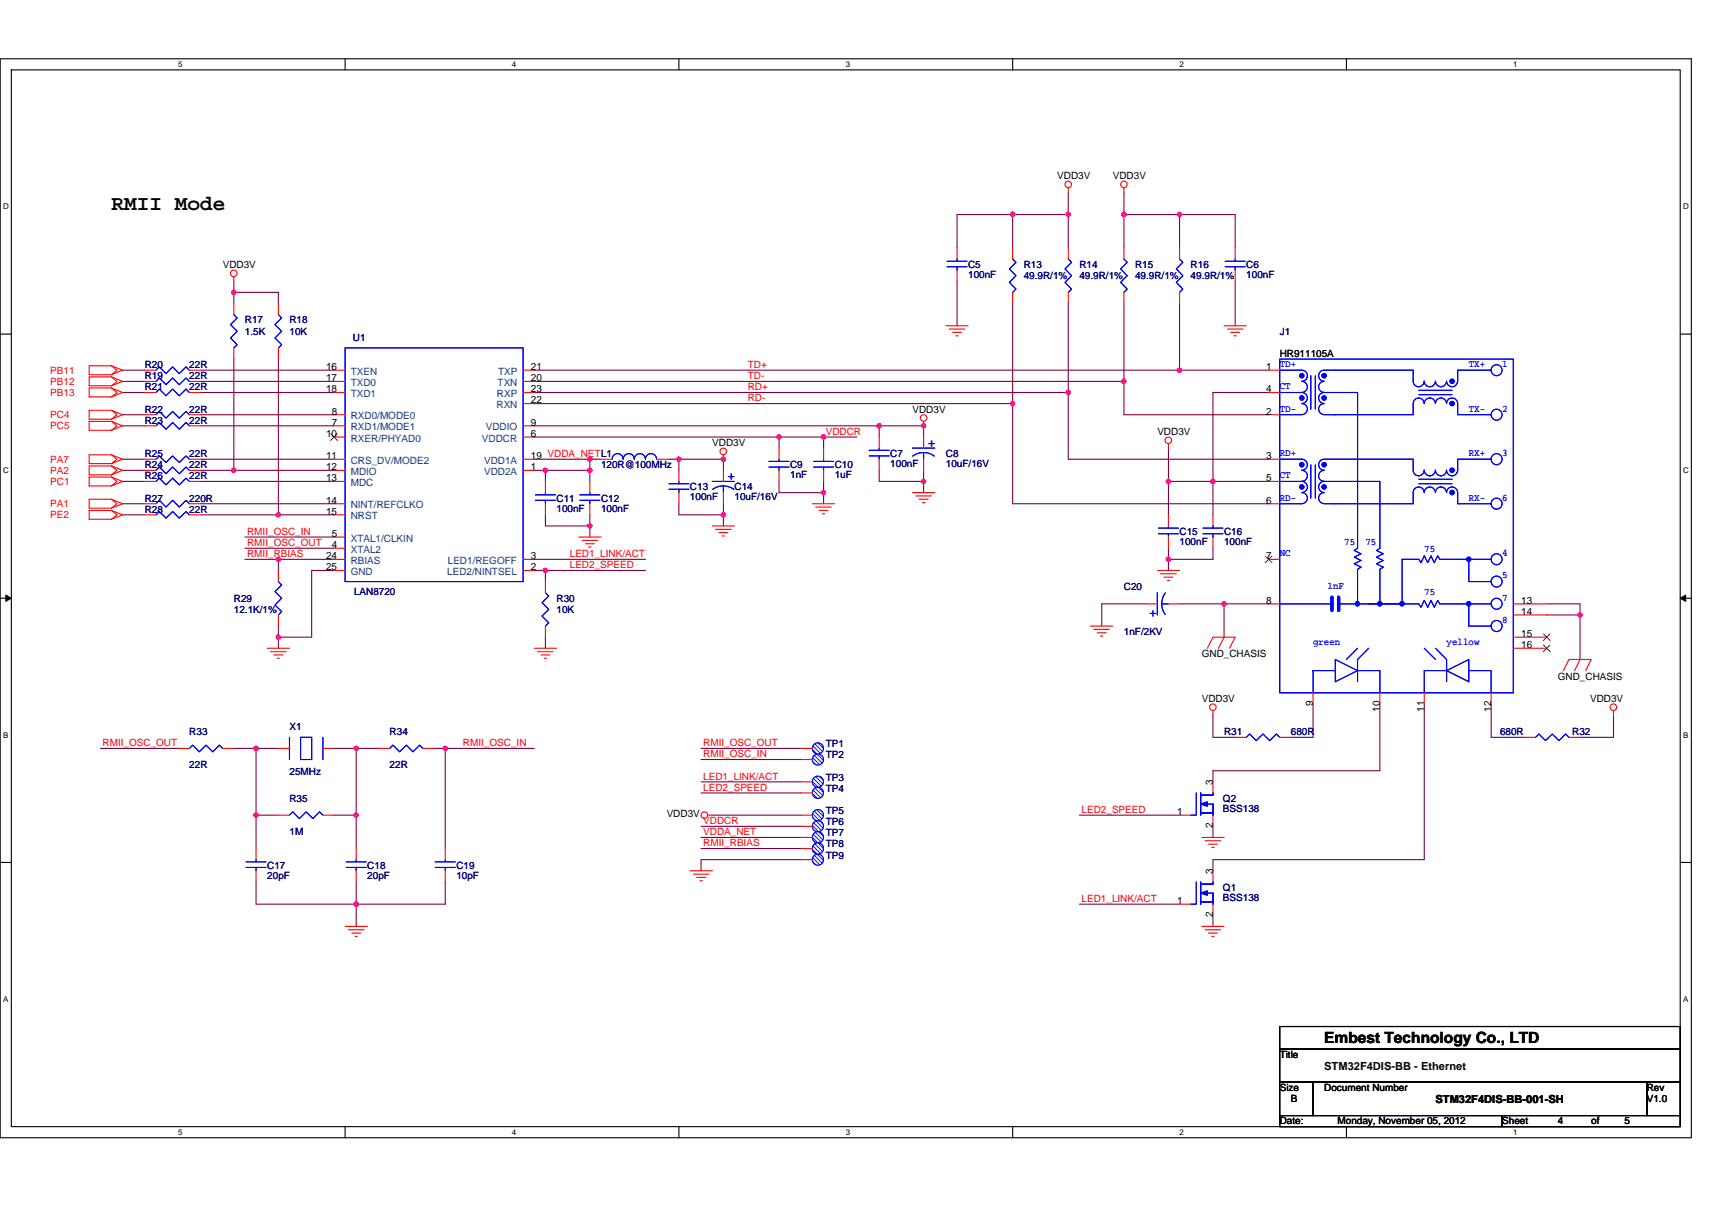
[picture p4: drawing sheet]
<svg xmlns="http://www.w3.org/2000/svg" width="297mm" height="210mm" viewBox="0 0 297 210" stroke-linecap="round" stroke-linejoin="round" font-family="sans-serif">
<path d="M0 10.2h293.5v187.2h-293.5zM2 12.1h289.5v183.4h-289.5z" fill="none" stroke="#000" stroke-width=".19"/>
<g fill="#fff">
<path d="M30.9 10.4h.8v1.6h-.8z"/>
<path d="M30.9 195.7h.8v1.6h-.8z"/>
</g>
<path d="M59.9 10.2v1.9M59.9 195.5v1.9" fill="none" stroke="#000" stroke-width=".19"/>
<g fill="#fff">
<path d="M88.8 10.4h.8v1.6h-.8z"/>
<path d="M88.8 195.7h.8v1.6h-.8z"/>
</g>
<path d="M117.8 10.2v1.9M117.8 195.5v1.9" fill="none" stroke="#000" stroke-width=".19"/>
<g fill="#fff">
<path d="M146.7 10.4h.8v1.6h-.8z"/>
<path d="M146.7 195.7h.8v1.6h-.8z"/>
</g>
<path d="M175.7 10.2v1.9M175.7 195.5v1.9" fill="none" stroke="#000" stroke-width=".19"/>
<g fill="#fff">
<path d="M204.7 10.4h.7v1.6h-.7z"/>
<path d="M204.7 195.7h.7v1.6h-.7z"/>
</g>
<path d="M233.6 10.2v1.9M233.6 195.5v1.9" fill="none" stroke="#000" stroke-width=".19"/>
<g fill="#fff">
<path d="M262.6 10.4h.7v1.6h-.7z"/>
<path d="M262.6 195.7h.7v1.6h-.7z"/>
<path d="M.5 35.1h1v1.5h-1z"/>
<path d="M292 35.1h1v1.5h-1z"/>
<path d="M.5 80.9h1v1.5h-1z"/>
<path d="M292 80.9h1v1.5h-1z"/>
</g>
<path d="M0 58h2M291.5 58h2" fill="none" stroke="#000" stroke-width=".19"/>
<g fill="#fff">
<path d="M.5 126.7h.9v1.6h-.9z"/>
<path d="M292 126.7h.9v1.6h-.9z"/>
</g>
<path d="M0 103.8h2M291.5 103.8h2" fill="none" stroke="#000" stroke-width=".19"/>
<path d="M1 103.3l1 .5-1 .6zM291.5 103.8l1-.5v1.1z" fill="#000" stroke="#000" stroke-width=".17"/>
<g fill="#fff">
<path d="M.5 172.6h.9v1.5h-.9z"/>
<path d="M292 172.6h.9v1.5h-.9z"/>
</g>
<path d="M0 149.7h2M291.5 149.7h2M222 178.1h69.5v3.9h-69.5zM222 182h69.5v5.8h-69.5zM222 187.8h5.8v5.8h-5.8zM222 193.6h38.6v1.9h-38.6zM227.8 187.8h57.9v5.8h-57.9zM260.6 193.6h30.9v1.9h-30.9zM285.7 187.8h5.8v5.8h-5.8z" fill="none" stroke="#000" stroke-width=".19"/>
<g fill="none" stroke="#800040" stroke-width=".19">
<path d="M175.7 37.2h-9.7v5.8M175.7 37.2h9.7M175.7 37.2v5.8M185.4 33.4v3.8M185.4 37.2v5.8M195 33.4v3.8M195 37.2h9.7M195 37.2v5.8M204.7 37.2h9.6v5.8M204.7 37.2v5.8M40.6 50.7h7.7v2M40.6 48.8v1.9"/>
<path d="M40.6 50.7v2M166 48.8v7.7M175.7 52.7v17.3M185.4 52.7v15.4M195 52.7v13.5M204.7 52.7v11.5M214.3 48.8v7.7M21.3 64.2h3.8M21.3 66.2h3.8M21.3 68.1h3.8M21.3 72h3.8M21.3 73.9h3.8"/>
<path d="M21.3 79.7h3.8M34.8 79.7h23.2M34.8 73.9h23.2M34.8 72h23.2M34.8 64.2h23.2M34.8 68.1h23.2M34.8 66.2h23.2M40.6 62.3v19.3M48.3 62.3v27M92.7 66.2h102.3M92.7 64.2h112M92.7 79.7h9.6"/>
<path d="M92.7 75.8h42.5M92.7 70h83M92.7 68.1h92.7M92.7 73.9h59.8M102.3 79.7h2M102.3 79.7v1.9M115.9 79.7h1.9M117.8 79.7h7.7v1.9M117.8 79.7v1.9M135.2 75.8v2M135.2 75.8h7.7M142.9 75.8v2"/>
<path d="M142.9 75.8h5.8M152.5 73.9h7.7v1.9M152.5 73.9v1.9M175.7 70v17.4h44.4M185.4 68.1v11.6h34.7M195 66.2v5.8h25.1M202.7 77.8v5.7M204.7 64.2h15.4M220.1 68.1h-9.6v15.4M21.3 87.4h3.8M21.3 83.5h3.8M21.3 81.6h3.8"/>
<path d="M21.3 89.3h3.8M34.8 89.3h13.5M34.8 83.5h23.2M34.8 87.4h23.2M34.8 81.6h5.8M40.6 81.6h17.4M42.5 97.1h5.8M42.5 95.1h15.5M42.5 93.2h15.5M48.3 97.1v1.9M48.3 97.1h9.7M48.3 89.3h9.7"/>
<path d="M58 99h-3.9v11.6h-5.8M92.7 99h1.9M92.7 81.6h1.9M92.7 97.1h19.3M94.6 81.6h7.7M94.6 99v1.9M94.6 99h17.4M94.6 89.3v2h7.7M94.6 81.6v1.9M102.3 91.3v1.9M102.3 81.6v1.9M102.3 89.3v2"/>
<path d="M117.8 87.4v1.9h7.7M125.5 87.4v1.9M125.5 89.3v2M135.2 83.5v2h7.7M142.9 85.5v1.9M142.9 83.5v2M152.5 81.6v1.9h7.7M160.2 81.6v1.9M160.2 83.5v2M202.7 83.5h7.8M202.7 95.1v2M202.7 83.5v5.8"/>
<path d="M202.7 97.1v1.9M210.5 83.5v5.8M210.5 95.1v2h-7.8M210.5 83.5h9.6M48.3 108.6v2M48.3 110.6v1.9M94.6 110.6v1.9M198.9 104.8h-7.7v3.8M204.7 104.8h7.7M212.4 104.8v5.8M212.4 104.8h7.7M268.4 104.8h5.7v1.9"/>
<path d="M268.4 106.7h5.7v7.7M17.4 129.9h13.5M40.6 129.9h3.8M44.4 129.9h3.9M44.4 129.9v11.6h3.9M58 129.9h3.8M61.8 129.9h3.9M61.8 129.9v11.6M75.3 129.9h2M77.3 129.9h15.4M77.3 129.9v17.4M121.6 129.9h17.4"/>
<path d="M121.6 131.8h17.4M121.6 137.6h17.4M121.6 135.7h17.4M210.5 124.1v3.9h3.8M227.8 122.2v5.8h-3.8M239.4 122.2v11.6h-28.9v1.9M247.1 122.2v27h-36.6v1.9M258.7 122.2v5.8h5.8M279.9 124.1v3.9h-5.8M44.4 141.5v5.8M44.4 153.1v3.8h17.4M58 141.5h3.8"/>
<path d="M61.8 141.5v5.8M61.8 153.1v3.8M61.8 156.9v3.9M77.3 153.1v3.8h-15.5M121.6 143.4h17.4M121.6 145.3h17.4M121.6 147.3h17.4M123.6 141.5h15.4M139 149.2h-17.4v1.9M187.3 141.5h17.4M187.3 156.9h17.4M210.5 143.4v1.9"/>
<path d="M210.5 158.8v2"/>
</g>
<g fill="#f0f" stroke="#f0f" stroke-width=".19">
<circle cx="195" cy="37.2" r=".38"/>
<circle cx="40.6" cy="81.6" r=".38"/>
<circle cx="175.7" cy="37.2" r=".38"/>
<circle cx="185.3" cy="37.2" r=".38"/>
<circle cx="204.6" cy="37.2" r=".38"/>
<circle cx="40.6" cy="50.7" r=".38"/>
<circle cx="210.4" cy="83.5" r=".38"/>
<circle cx="202.7" cy="83.5" r=".38"/>
<circle cx="202.7" cy="97.1" r=".38"/>
<circle cx="212.4" cy="104.8" r=".38"/>
<circle cx="274.1" cy="106.7" r=".38"/>
<circle cx="204.6" cy="64.2" r=".38"/>
<circle cx="195" cy="66.2" r=".38"/>
<circle cx="185.3" cy="68.1" r=".38"/>
<circle cx="175.7" cy="70" r=".38"/>
<circle cx="44.4" cy="141.5" r=".38"/>
<circle cx="44.4" cy="129.9" r=".38"/>
<circle cx="61.8" cy="141.5" r=".38"/>
<circle cx="61.8" cy="129.9" r=".38"/>
<circle cx="61.8" cy="156.9" r=".38"/>
<circle cx="77.2" cy="129.9" r=".38"/>
<circle cx="48.3" cy="89.3" r=".38"/>
<circle cx="102.3" cy="91.3" r=".38"/>
<circle cx="125.5" cy="89.3" r=".38"/>
<circle cx="160.3" cy="83.5" r=".38"/>
<circle cx="94.6" cy="99" r=".38"/>
<circle cx="48.3" cy="110.6" r=".38"/>
<circle cx="102.3" cy="81.6" r=".38"/>
<circle cx="94.6" cy="81.6" r=".38"/>
<circle cx="102.3" cy="79.7" r=".38"/>
<circle cx="125.5" cy="79.7" r=".38"/>
<circle cx="117.8" cy="79.7" r=".38"/>
<circle cx="142.9" cy="85.5" r=".38"/>
<circle cx="48.3" cy="97.1" r=".38"/>
<circle cx="160.3" cy="73.9" r=".38"/>
<circle cx="152.5" cy="73.9" r=".38"/>
<circle cx="142.9" cy="75.8" r=".38"/>
<circle cx="135.1" cy="75.8" r=".38"/>
</g>
<g fill="none" stroke="#f00" stroke-width=".19">
<path d="M185.4 32.6v.8M195 32.6v.8M40.6 48v.8M164.1 56.5h3.9M164.7 57.1h2.7M165.3 57.7h1.5M165.9 58.3h.3M212.4 56.5h3.8M213 57.1h2.7M213.5 57.7h1.6M214.1 58.3h.4M19.3 63.5h-3.8v1.5h3.8"/>
<path d="M19.3 65.4h-3.8v1.6h3.8M19.3 67.3h-3.8v1.6h3.8M19.3 71.2h-3.8v1.5h3.8M19.3 73.1h-3.8v1.6h3.8M19.3 78.9h-3.8v1.6h3.8M19.3 63.5l2 .7-2 .8M19.3 63.5l1 .7-1 .8M19.3 65.4l2 .8-2 .8M19.3 65.4l1 .8-1 .8M19.3 67.3l2 .8-2 .8M19.3 67.3l1 .8-1 .8M19.3 71.2l2 .8-2 .7"/>
<path d="M19.3 71.2l1 .8-1 .7M19.3 73.1l2 .8-2 .8M19.3 73.1l1 .8-1 .8M19.3 78.9l2 .8-2 .8M19.3 78.9l1 .8-1 .8M25.1 79.7h2M32.8 79.7h2M104.3 79.7h1.9M113.9 79.7h2M125.5 78.9v.8M152.5 75.8v2M152.5 79.7v1.9"/>
<path d="M160.2 73.1v.8M202.7 77v.8M19.3 82.8h-3.8v1.5h3.8M19.3 80.9h-3.8v1.5h3.8M19.3 88.6h-3.8v1.5h3.8M19.3 82.8l2 .7-2 .8M19.3 82.8l1 .7-1 .8M19.3 80.9l2 .7-2 .8M19.3 80.9l1 .7-1 .8M19.3 88.6l2 .7-2 .8M19.3 88.6l1 .7-1 .8M19.3 86.6h-3.8v1.6h3.8"/>
<path d="M19.3 86.6l2 .8-2 .8M19.3 86.6l1 .8-1 .8M25.1 87.4h2M32.8 87.4h2M100.4 93.2h3.9M101 93.8h2.7M101.6 94.4h1.5M102.1 94.9h.4M123.6 91.3h3.8M124.2 91.9h2.7M124.7 92.4h1.6M125.3 93h.4"/>
<path d="M140.9 87.4h3.9M141.5 88h2.7M142.1 88.6h1.6M142.7 89.2h.4M158.3 85.5h3.9M158.9 86.1h2.7M159.5 86.6h1.5M160.1 87.2h.4M200.8 99h3.9M201.4 99.6h2.7M210.5 89.3v2M210.5 93.2v1.9"/>
<path d="M46.4 112.5h3.8M46.9 113.1h2.8M47.5 113.7h1.6M48.1 114.2h.4M92.7 112.5h3.9M93.3 113.1h2.7M93.8 113.7h1.6M94.4 114.2h.4M189.2 108.6h3.9M189.8 109.2h2.7M190.4 109.8h1.5M190.9 110.4h.4"/>
<path d="M201.9 100.2h1.6M202.5 100.7h.4M209.5 112.5l1-1.9h3.8l-1 1.9M212.4 110.6l-1 1.9M271.2 116.4l1-2h3.9l-1 2M274.1 114.4l-.9 2M65.7 129.9h1.9M73.4 129.9h1.9M210.5 123.3v.8M214.3 128h1.9M222 128h2M264.5 128h1.9"/>
<path d="M272.2 128h1.9M279.9 123.3v.8M119.7 151.1h3.9M120.3 151.7h2.7M120.9 152.3h1.5M121.5 152.8h.4M122.8 141.5h.8M208.5 145.3h3.9M209.1 145.9h2.7M209.7 146.5h1.5M210.2 147.1h.4M59.9 160.8h3.8"/>
<path d="M60.4 161.4h2.8M61 161.9h1.6M61.6 162.5h.4M208.5 160.8h3.9M209.1 161.4h2.7M209.7 161.9h1.5M210.2 162.5h.4"/>
<circle cx="185.3" cy="32" r=".57"/>
<circle cx="195" cy="32" r=".57"/>
<circle cx="40.6" cy="47.4" r=".57"/>
<circle cx="125.5" cy="78.3" r=".57"/>
<circle cx="160.3" cy="72.5" r=".57"/>
<circle cx="202.7" cy="76.4" r=".57"/>
<circle cx="210.4" cy="122.7" r=".57"/>
<circle cx="279.9" cy="122.7" r=".57"/>
<circle cx="122.2" cy="141.5" r=".57"/>
</g>
<g fill="none" stroke="#00f" stroke-width=".19">
<path d="M27.1 79.7l.5-.6 1.2 1.2 1.1-1.2 1.2 1.2 1.2-1.2 .5 .6M112 79.7a.96 .96 0 0 0-1-1 .96 .96 0 0 0-1 1 .96 .96 0 0 0-.9-1 .96 .96 0 0 0-1 1 .95 .95 0 0 0-.9-1 .95 .95 0 0 0-1 1M113.9 79.7a.96 .96 0 0 0-.9-1 .96 .96 0 0 0-1 1M150.8 79.1h3.5M150.8 78.1h3.5M152.5 77.8v.3M152.5 79.1v.6M27.1 87.4l.5-.6 1.2 1.2 1.1-1.2 1.2 1.2 1.2-1.2 .5 .6M208.7 92.6h3.5M208.7 91.7h3.5M210.5 91.3v.4M210.5 92.6v.6"/>
<path d="M67.6 129.9l.6-.6 1.1 1.2 1.2-1.2 1.1 1.2 1.2-1.2 .6 .6M216.2 128l.6-.6 1.2 1.1 1.1-1.1 1.2 1.1 1.1-1.1 .6 .6M266.4 128l.6-.6 1.2 1.1 1.1-1.1 1.2 1.1 1.1-1.1 .6 .6"/>
</g>
<circle cx="141.9" cy="131.8" r=".96" fill="#fff"/>
<circle cx="141.9" cy="131.8" r=".96" fill="#00f" stroke="#00f" stroke-width=".19"/>
<circle cx="141.9" cy="131.8" r=".96" fill="#fff"/>
<g fill="#00f" stroke="#00f" stroke-width=".19">
<path d="M208.3 139.5l1.2-.4v.8z" fill-rule="evenodd"/>
<path d="M208.3 139.5l1.2-.4v.8z" fill-rule="evenodd"/>
<circle cx="141.9" cy="131.8" r=".96"/>
<circle cx="254.8" cy="97.1" r=".38"/>
<circle cx="254.8" cy="104.8" r=".38"/>
<circle cx="229.7" cy="65.2" r=".38"/>
<circle cx="229.7" cy="69.1" r=".38"/>
<circle cx="225.9" cy="65.2" r=".38"/>
<circle cx="225.9" cy="69.1" r=".38"/>
<circle cx="229.7" cy="80.6" r=".38"/>
<circle cx="229.7" cy="84.5" r=".38"/>
<circle cx="225.9" cy="80.6" r=".38"/>
<circle cx="225.9" cy="84.5" r=".38"/>
<circle cx="251.9" cy="66.2" r=".38"/>
<circle cx="251.9" cy="70" r=".38"/>
<circle cx="251.9" cy="81.6" r=".38"/>
<circle cx="251.9" cy="85.5" r=".38"/>
<circle cx="235.5" cy="104.8" r=".38"/>
<circle cx="243.2" cy="104.8" r=".38"/>
<circle cx="239.4" cy="104.8" r=".38"/>
</g>
<g fill="none" stroke="#f00" stroke-width=".19">
<path d="M135.2 77.8v1.9M160.2 75.8v2M160.2 79.7v1.9M220.1 64.2h1.9M220.1 72h1.9M220.1 79.7h1.9M220.1 68.1h1.9M48.3 99v1.9M94.6 83.5v2M94.6 87.4v1.9M117.8 81.6v1.9M117.8 85.5v1.9"/>
<path d="M125.5 81.6v1.9M125.5 85.5v1.9M135.2 81.6v1.9M220.1 97.1h1.9M220.1 87.4h1.9M220.1 83.5h1.9M48.3 106.7v1.9M220.1 104.8h1.9M262.6 104.8h5.8M262.6 106.7h5.8M262.6 110.6h5.8M262.6 112.5h5.8"/>
<path d="M30.9 129.9h1.9M38.6 129.9h2M139 131.8h1.9M210.5 135.7v1.9M227.8 120.2v2M239.4 120.2v2M247.1 120.2v2M258.7 120.2v2M44.4 147.3v1.9M44.4 151.1v2M204.7 141.5h1.9M210.5 141.5v1.9"/>
</g>
<g fill="none" stroke="#00f" stroke-width=".19">
<path d="M135.2 79.7v.4M158.3 77.8h3.9M158.3 79.2a3.1 3.1 0 0 1 3.8 0M160.2 78.5v1.2M222 64.2h3.9M222 68.1h3.9M222 72h3.9M222 79.7h3.9M222 62.3h40.6v57.9h-40.6zM225.9 64.2a.96 .96 0 0 1 .9 1 .96 .96 0 0 1-.9 1M225.9 66.2a.95 .95 0 0 1 .9 .9 .95 .95 0 0 1-.9 1 .96 .96 0 0 1 .9 1 .96 .96 0 0 1-.9 .9M225.9 70a.95 .95 0 0 1 .9 1 .95 .95 0 0 1-.9 .9"/>
<path d="M225.9 79.7a.95 .95 0 0 1 .9 .9 .95 .95 0 0 1-.9 1M227.4 65.2v5.8M228.2 65.2v5.8M229.7 64.2a.96 .96 0 0 0-.9 1 .96 .96 0 0 0 .9 1M229.7 66.2a.95 .95 0 0 0-.9 .9 .95 .95 0 0 0 .9 1 .96 .96 0 0 0-.9 1 .96 .96 0 0 0 .9 .9M229.7 70a.95 .95 0 0 0-.9 1 .95 .95 0 0 0 .9 .9M229.7 79.7a.95 .95 0 0 0-.9 .9 .95 .95 0 0 0 .9 1M229.8 64.2h15.4v2M229.8 79.7h15.4v1.9M229.8 68.1h5.7v27l-.5 .4 1.1 .6-1.1 .6 1.1 .6-1.1 .5 1.1 .6-.6 .4v6M245.2 70v2h-15.4M245.2 66.2a.96 .96 0 0 0 1 .9 .96 .96 0 0 0 .9-.9 .97 .97 0 0 0 1 .9 .97 .97 0 0 0 1-.9 .95 .95 0 0 0 .9 .9 .95 .95 0 0 0 1-.9 .96 .96 0 0 0 .9 .9 .96 .96 0 0 0 1-.9"/>
<path d="M246.2 67.7h5.7M246.2 68.5h5.7M252.9 70a.96 .96 0 0 0-1-.9 .96 .96 0 0 0-.9 .9 .95 .95 0 0 0-1-.9 .95 .95 0 0 0-.9 .9 .97 .97 0 0 0-1-.9 .97 .97 0 0 0-1 .9 .96 .96 0 0 0-.9-.9 .96 .96 0 0 0-1 .9M252.9 70v2h5.8M258.7 64.2h-5.8v2M258.7 79.7h-5.8v1.9M92.9 86.8h3.5M92.9 85.9h3.5M94.6 85.5v.4M94.6 86.8v.6M116.1 84.9h3.4M116.1 83.9h3.4"/>
<path d="M117.8 83.5v.4M117.8 84.9v.6M123.6 83.5h3.8M123.6 84.9a3.1 3.1 0 0 1 3.8 0M125.5 84.3v1.2M133.4 81h3.5M133.4 80.1h3.5M135.2 81v.6M222 83.5h3.9M222 87.4h3.9M225.9 81.6a.95 .95 0 0 1 .9 1 .95 .95 0 0 1-.9 .9 .97 .97 0 0 1 .9 1 .97 .97 0 0 1-.9 1M225.9 85.5a.95 .95 0 0 1 .9 .9 .95 .95 0 0 1-.9 1"/>
<path d="M227.4 80.7v5.7M228.2 80.7v5.7M229.7 81.6a.96 .96 0 0 0-.9 1 .96 .96 0 0 0 .9 .9 .96 .96 0 0 0-.9 1 .96 .96 0 0 0 .9 1M229.7 85.5a.95 .95 0 0 0-.9 .9 .95 .95 0 0 0 .9 1M229.8 83.5h9.6v11.6l-.6 .4 1.2 .6-1.2 .6 1.2 .6-1.2 .5 1.2 .6-.6 .4v6M245.2 85.5a.96 .96 0 0 1 1-1 .96 .96 0 0 1 .9 1 .97 .97 0 0 1 1-1 .97 .97 0 0 1 1 1 .95 .95 0 0 1 .9-1 .95 .95 0 0 1 1 1 .96 .96 0 0 1 .9-1 .96 .96 0 0 1 1 1M245.2 85.5v1.9h-15.4M246.2 83.2h5.7M246.2 83.9h5.7M252.9 81.6a.95 .95 0 0 1-1 1 .95 .95 0 0 1-.9-1 .96 .96 0 0 1-1 1 .96 .96 0 0 1-.9-1 .97 .97 0 0 1-1 1 .97 .97 0 0 1-1-1 .96 .96 0 0 1-.9 1 .96 .96 0 0 1-1-1M252.9 85.5v1.9h5.8M254.8 97.1v3.8h3.9"/>
<path d="M258.7 97.1h-8.9l-.4-.6-.5 1.1-.6-1.1-.6 1.1-.6-1.1-.6 1.1-.3-.5h-2.9v7.7h-11M48.3 100.9l.6 .6-1.2 1.2 1.2 1.1-1.2 1.2 1.2 1.1-.6 .6M222 104.8h9.3M231.7 116.4h-3.9v3.8M231.7 114.4l3.8 2-3.8 1.9zM235.5 112.5l-1.9 1.9M235.5 116.4h3.9v3.8M237.5 104.8h8.7l.3 .6 .6-1.2 .6 1.2 .6-1.2 .6 1.2 .5-1.2 .4 .6h8.9M237.5 112.5l-2 1.9v3.9M247.1 112.5l2 1.9M249.1 112.5l1.9 1.9v3.9M251 116.4h-3.9v3.8"/>
<path d="M251 116.4l3.8-2v3.9zM254.8 116.4h3.9v3.8M254.8 104.8v3.8h3.9M32.8 129.9l.6-.6 1.2 1.2 1.1-1.2 1.2 1.2 1.2-1.2 .5 .6M207.6 137.6v3.9h-1M208.3 138h2.2v-.4v.4h-2M208.3 137.6v3.9M209.5 139.5h1v2M42.7 150.5h3.5M42.7 149.6h3.5M44.4 149.2v.4M44.4 150.5v.6"/>
<path d="M208.3 141.1h2.2M208.5 141.1h1.7"/>
<circle cx="259.7" cy="79.7" r=".96"/>
<circle cx="259.7" cy="72" r=".95"/>
<circle cx="259.7" cy="64.2" r=".95"/>
<circle cx="259.7" cy="87.4" r=".95"/>
<circle cx="259.7" cy="97" r=".95"/>
<circle cx="259.7" cy="108.6" r=".96"/>
<circle cx="259.7" cy="100.9" r=".95"/>
<circle cx="259.7" cy="104.8" r=".95"/>
</g>
<path d="M231.1 103.6v2.3M232.3 103.6v2.3" fill="none" stroke="#00f" stroke-width=".57"/>
<path d="M219.5 96.5l1.2 1.2M220.7 96.5l-1.2 1.2M267.8 110l1.2 1.2M267.8 111.9l1.2 1.2M268.9 110l-1.1 1.2M268.9 111.9l-1.1 1.2" fill="none" stroke="#804000" stroke-width=".17"/>
<circle cx="141.9" cy="143.4" r=".96" fill="#fff"/>
<circle cx="141.9" cy="143.4" r=".96" fill="#00f" stroke="#00f" stroke-width=".19"/>
<circle cx="141.9" cy="143.4" r=".96" fill="#fff"/>
<circle cx="141.9" cy="143.4" r=".96" fill="#00f" stroke="#00f" stroke-width=".19"/>
<path d="M204.7 43v1.9M204.7 50.7v2M48.3 141.5h1.9M56 141.5h2M139 143.4h1.9" fill="none" stroke="#f00" stroke-width=".19"/>
<path d="M204.7 44.9l.5 .6-1.1 1.2 1.1 1.1-1.1 1.2 1.1 1.2-.5 .5M50.2 141.5l.6-.6 1.2 1.1 1.1-1.1 1.2 1.1 1.1-1.1 .6 .6" fill="none" stroke="#00f" stroke-width=".19"/>
<circle cx="141.9" cy="137.6" r=".96" fill="#fff"/>
<circle cx="141.9" cy="137.6" r=".96" fill="#00f" stroke="#00f" stroke-width=".19"/>
<circle cx="141.9" cy="137.6" r=".96" fill="#fff"/>
<g fill="#00f" stroke="#00f" stroke-width=".19">
<path d="M208.3 155l1.2-.4v.8z" fill-rule="evenodd"/>
<path d="M208.3 155l1.2-.4v.8z" fill-rule="evenodd"/>
<circle cx="141.9" cy="137.6" r=".96"/>
</g>
<g fill="none" stroke="#f00" stroke-width=".19">
<path d="M166 43v1.9M166 46.9v1.9M185.4 43v1.9M185.4 50.7v2M25.1 64.2h2M32.8 64.2h2M198.9 104.8h1.9M202.7 104.8h2M48.3 129.9h1.9M56 129.9h2M139 137.6h1.9M204.7 156.9h1.9"/>
<path d="M210.5 151.1v2M210.5 156.9v1.9"/>
</g>
<g fill="none" stroke="#00f" stroke-width=".19">
<path d="M164.3 46.3h3.5M164.3 45.3h3.5M166 44.9v.4M166 46.3v.6M185.4 44.9l.5 .6-1.1 1.2 1.1 1.1-1.1 1.2 1.1 1.2-.5 .5M27.1 64.2l.5-.5 1.2 1.1 1.1-1.1 1.2 1.1 1.2-1.1 .5 .5M200.8 102.8v3.9M201.6 104.8h1.1M201.6 104.8l.2 1.1 .4 .7M202.2 102.9l-.4 .7-.2 1.2M50.2 128v3.8M52.2 128h1.9v3.8h-1.9z"/>
<path d="M56 128v3.8M207.6 153.1v3.8h-1M208.3 153.4h2.2v-.3v.3h-2M208.3 153.1v3.8M208.3 156.5h2.2M208.5 156.5h1.7M209.5 155h1v1.9"/>
</g>
<circle cx="141.9" cy="135.7" r=".96" fill="#fff"/>
<circle cx="141.9" cy="135.7" r=".96" fill="#00f" stroke="#00f" stroke-width=".19"/>
<circle cx="141.9" cy="135.7" r=".96" fill="#fff"/>
<circle cx="141.9" cy="135.7" r=".96" fill="#00f" stroke="#00f" stroke-width=".19"/>
<path d="M25.1 89.3h2M32.8 89.3h2M139 135.7h1.9" fill="none" stroke="#f00" stroke-width=".19"/>
<path d="M27.1 89.3l.5-.5 1.2 1.1 1.1-1.1 1.2 1.1 1.2-1.1 .5 .5" fill="none" stroke="#00f" stroke-width=".19"/>
<circle cx="141.9" cy="129.9" r=".96" fill="#fff"/>
<circle cx="141.9" cy="129.9" r=".96" fill="#00f" stroke="#00f" stroke-width=".19"/>
<circle cx="141.9" cy="129.9" r=".96" fill="#fff"/>
<circle cx="141.9" cy="129.9" r=".96" fill="#00f" stroke="#00f" stroke-width=".19"/>
<path d="M25.1 68.1h2M25.1 72h2M25.1 66.2h2M32.8 68.1h2M32.8 72h2M32.8 66.2h2M102.3 83.5v2M102.3 87.4v1.9M139 129.9h1.9" fill="none" stroke="#f00" stroke-width=".19"/>
<path d="M27.1 68.1l.5-.6 1.2 1.2 1.1-1.2 1.2 1.2 1.2-1.2 .5 .6M27.1 72l.5-.6 1.2 1.2 1.1-1.2 1.2 1.2 1.2-1.2 .5 .6M27.1 66.2l.5-.6 1.2 1.2 1.1-1.2 1.2 1.2 1.2-1.2 .5 .6M100.6 86.8h3.5M100.6 85.9h3.5M102.3 85.5v.4M102.3 86.8v.6" fill="none" stroke="#00f" stroke-width=".19"/>
<circle cx="141.9" cy="149.2" r=".96" fill="#fff"/>
<circle cx="141.9" cy="149.2" r=".96" fill="#00f" stroke="#00f" stroke-width=".19"/>
<circle cx="141.9" cy="149.2" r=".96" fill="#fff"/>
<circle cx="141.9" cy="149.2" r=".96" fill="#00f" stroke="#00f" stroke-width=".19"/>
<g fill="none" stroke="#f00" stroke-width=".19">
<path d="M48.3 52.7v1.9M175.7 43v1.9M175.7 50.7v2M195 43v1.9M195 50.7v2M48.3 60.4v1.9M58 66.2h1.9M58 68.1h1.9M58 64.2h1.9M58 72h1.9M58 73.9h1.9M58 75.8h1.9"/>
<path d="M58 79.7h1.9M90.8 66.2h1.9M90.8 68.1h1.9M90.8 64.2h1.9M90.8 73.9h1.9M90.8 75.8h1.9M90.8 79.7h1.9M90.8 70h1.9M25.1 81.6h2M32.8 81.6h2M58 81.6h1.9M58 83.5h1.9"/>
<path d="M58 87.4h1.9M58 89.3h1.9M58 97.1h1.9M58 99h1.9M58 93.2h1.9M58 95.1h1.9M90.8 81.6h1.9M90.8 97.1h1.9M90.8 99h1.9M139 149.2h1.9"/>
</g>
<path d="M48.3 54.6l.6 .6-1.2 1.1 1.2 1.2-1.2 1.2 1.2 1.1-.6 .6M175.7 44.9l.6 .6-1.2 1.2 1.2 1.1-1.2 1.2 1.2 1.2-.6 .5M195 44.9l.6 .6-1.2 1.2 1.2 1.1-1.2 1.2 1.2 1.2-.6 .5M59.9 60.4h30.9v40.5h-30.9zM27.1 81.6l.5-.6 1.2 1.2 1.1-1.2 1.2 1.2 1.2-1.2 .5 .6" fill="none" stroke="#00f" stroke-width=".19"/>
<path d="M57.4 75.3l1.1 1.1M58.5 75.3l-1.1 1.1" fill="none" stroke="#804000" stroke-width=".17"/>
<circle cx="141.9" cy="141.5" r=".96" fill="#fff"/>
<circle cx="141.9" cy="141.5" r=".96" fill="#00f" stroke="#00f" stroke-width=".19"/>
<circle cx="141.9" cy="141.5" r=".96" fill="#fff"/>
<circle cx="141.9" cy="141.5" r=".96" fill="#00f" stroke="#00f" stroke-width=".19"/>
<g fill="none" stroke="#f00" stroke-width=".19">
<path d="M40.6 52.7v1.9M25.1 73.9h2M32.8 73.9h2M40.6 60.4v1.9M25.1 83.5h2M32.8 83.5h2M202.7 89.3v2M202.7 93.2v1.9M94.6 100.9v1.9M94.6 108.6v2M61.8 147.3v1.9M61.8 151.1v2"/>
<path d="M77.3 147.3v1.9M77.3 151.1v2M139 141.5h1.9"/>
</g>
<g fill="none" stroke="#00f" stroke-width=".19">
<path d="M40.6 54.6l.5 .6-1.1 1.1 1.1 1.2-1.1 1.2 1.1 1.1-.5 .6M27.1 73.9l.5-.6 1.2 1.2 1.1-1.2 1.2 1.2 1.2-1.2 .5 .6M27.1 83.5l.5-.5 1.2 1.1 1.1-1.1 1.2 1.1 1.2-1.1 .5 .5M201 92.6h3.5M201 91.7h3.5M202.7 91.3v.4M202.7 92.6v.6M94.6 102.8l.6 .6-1.2 1.2 1.2 1.1-1.2 1.2 1.2 1.2-.6 .5M60.1 150.5h3.4M60.1 149.6h3.4M61.8 149.2v.4M61.8 150.5v.6"/>
<path d="M75.5 150.5h3.5M75.5 149.6h3.5M77.3 149.2v.4M77.3 150.5v.6"/>
</g>
<circle cx="141.9" cy="145.3" r=".96" fill="#fff"/>
<circle cx="141.9" cy="145.3" r=".96" fill="#00f" stroke="#00f" stroke-width=".19"/>
<circle cx="141.9" cy="145.3" r=".96" fill="#fff"/>
<circle cx="141.9" cy="145.3" r=".96" fill="#00f" stroke="#00f" stroke-width=".19"/>
<path d="M139 145.3h1.9" fill="none" stroke="#f00" stroke-width=".19"/>
<circle cx="141.9" cy="147.2" r=".96" fill="#fff"/>
<circle cx="141.9" cy="147.2" r=".96" fill="#00f" stroke="#00f" stroke-width=".19"/>
<circle cx="141.9" cy="147.2" r=".96" fill="#fff"/>
<circle cx="141.9" cy="147.2" r=".96" fill="#00f" stroke="#00f" stroke-width=".19"/>
<path d="M214.3 43v1.9M214.3 46.9v1.9M142.9 77.8v1.9M142.9 81.6v1.9M139 147.3h1.9" fill="none" stroke="#f00" stroke-width=".19"/>
<path d="M212.6 46.3h3.4M212.6 45.3h3.4M214.3 44.9v.4M214.3 46.3v.6M142.9 79.7v.4M141.2 81h3.4M141.2 80.1h3.4M142.9 81v.6" fill="none" stroke="#00f" stroke-width=".19"/>
<g fill="#f0f" stroke="#f0f" stroke-width=".19">
<circle cx="195" cy="37.2" r=".38"/>
<circle cx="40.6" cy="81.6" r=".38"/>
<circle cx="175.7" cy="37.2" r=".38"/>
<circle cx="185.3" cy="37.2" r=".38"/>
<circle cx="204.6" cy="37.2" r=".38"/>
<circle cx="40.6" cy="50.7" r=".38"/>
<circle cx="210.4" cy="83.5" r=".38"/>
<circle cx="202.7" cy="83.5" r=".38"/>
<circle cx="202.7" cy="97.1" r=".38"/>
<circle cx="212.4" cy="104.8" r=".38"/>
<circle cx="274.1" cy="106.7" r=".38"/>
<circle cx="204.6" cy="64.2" r=".38"/>
<circle cx="195" cy="66.2" r=".38"/>
<circle cx="185.3" cy="68.1" r=".38"/>
<circle cx="175.7" cy="70" r=".38"/>
<circle cx="44.4" cy="141.5" r=".38"/>
<circle cx="44.4" cy="129.9" r=".38"/>
<circle cx="61.8" cy="141.5" r=".38"/>
<circle cx="61.8" cy="129.9" r=".38"/>
<circle cx="61.8" cy="156.9" r=".38"/>
<circle cx="77.2" cy="129.9" r=".38"/>
<circle cx="48.3" cy="89.3" r=".38"/>
<circle cx="102.3" cy="91.3" r=".38"/>
<circle cx="125.5" cy="89.3" r=".38"/>
<circle cx="160.3" cy="83.5" r=".38"/>
<circle cx="94.6" cy="99" r=".38"/>
<circle cx="48.3" cy="110.6" r=".38"/>
<circle cx="102.3" cy="81.6" r=".38"/>
<circle cx="94.6" cy="81.6" r=".38"/>
<circle cx="102.3" cy="79.7" r=".38"/>
<circle cx="125.5" cy="79.7" r=".38"/>
<circle cx="117.8" cy="79.7" r=".38"/>
<circle cx="142.9" cy="85.5" r=".38"/>
<circle cx="48.3" cy="97.1" r=".38"/>
<circle cx="160.3" cy="73.9" r=".38"/>
<circle cx="152.5" cy="73.9" r=".38"/>
<circle cx="142.9" cy="75.8" r=".38"/>
<circle cx="135.1" cy="75.8" r=".38"/>
</g>
<text font-size="3.7" x="19.3" y="36.4">RMII Mode</text>
<text font-size="2.7" x="229.8" y="181">Embest Technology Co., LTD</text>
<g font-size="2.1" fill="#00f">
<text x="161" y="77.5">+</text>
<text x="126.3" y="83.3">+</text>
<text x="200.6" y="107.1" transform="rotate(-90 200.6 107.1)">+</text>
</g>
<g font-size="1.9">
<text x="229.8" y="185.7">STM32F4DIS-BB - Ethernet</text>
<text x="249.1" y="191.5">STM32F4DIS-BB-001-SH</text>
</g>
<g font-size="1.7">
<text x="183.4" y="31.1">VDD3V</text>
<text x="193.1" y="31.1">VDD3V</text>
<text x="38.6" y="46.5">VDD3V</text>
<text x="56.6" y="64.2">16</text>
<text x="92.1" y="64.2">21</text>
<text x="219.7" y="64.2">1</text>
<text x="222" y="61.9">HR911105A</text>
<text x="56.6" y="66.2">17</text>
<text x="56.6" y="68.1">18</text>
<text x="57.5" y="71.9">8</text>
<text x="92.1" y="68.1">23</text>
<text x="92.1" y="66.2">20</text>
<text x="92.1" y="70">22</text>
<text x="158.3" y="71.6">VDD3V</text>
<text x="219.7" y="71.9">2</text>
<text x="219.7" y="68.1">4</text>
<text x="56.6" y="75.8">10</text>
<text x="57.5" y="73.9">7</text>
<text x="92.1" y="75.8">6</text>
<text x="92.1" y="73.9">9</text>
<text x="123.6" y="77.4">VDD3V</text>
<text x="200.8" y="75.4">VDD3V</text>
<text x="56.6" y="79.7">11</text>
<text x="56.6" y="81.6">12</text>
<text x="56.6" y="83.5">13</text>
<text x="92.1" y="79.7">19 VDDA_NETL1</text>
<text x="92.1" y="81.6">1</text>
<text x="219.7" y="79.7">3</text>
<text x="219.7" y="83.5">5</text>
<text x="56.6" y="87.4">14</text>
<text x="56.6" y="89.3">15</text>
<text x="219.7" y="87.4">6</text>
<text x="57.5" y="93.2">5</text>
<text x="57.5" y="95.1">4</text>
<text x="56.6" y="97">24</text>
<text x="56.6" y="99">25</text>
<text x="92.1" y="99">2</text>
<text x="92.1" y="97">3</text>
<text x="219.7" y="97">7</text>
<text x="219.7" y="104.8">8</text>
<text x="263.9" y="104.8">13</text>
<text x="263.9" y="106.7">14</text>
<text x="263.9" y="110.6">15</text>
<text x="263.9" y="112.5">16</text>
<text x="208.5" y="114">GND_CHASIS</text>
<text x="270.3" y="117.9">GND_CHASIS</text>
<text x="208.5" y="121.8">VDD3V</text>
<text x="227.8" y="122.5" transform="rotate(-90 227.8 122.5)">9</text>
<text x="239.4" y="123.5" transform="rotate(-90 239.4 123.5)">10</text>
<text x="247.1" y="123.5" transform="rotate(-90 247.1 123.5)">11</text>
<text x="258.7" y="123.5" transform="rotate(-90 258.7 123.5)">12</text>
<text x="275.9" y="121.8">VDD3V</text>
<text x="210.4" y="136.2" transform="rotate(-90 210.4 136.2)">3</text>
<text x="115.7" y="141.9">VDD3V</text>
<text x="204.3" y="141.4">1</text>
<text x="210.4" y="143.8" transform="rotate(-90 210.4 143.8)">2</text>
<text x="210.4" y="151.7" transform="rotate(-90 210.4 151.7)">3</text>
<text x="204.3" y="156.9">1</text>
<text x="210.4" y="159.2" transform="rotate(-90 210.4 159.2)">2</text>
<text x="222" y="183.6">Title</text>
<text x="222" y="189.3">Size</text>
<text x="224" y="191.3">B</text>
<text x="229.8" y="189.3">Document Number</text>
<text x="285.7" y="189.3">Rev</text>
<text x="285.7" y="191.3">V1.0</text>
<text x="222" y="195.1">Date:</text>
<text x="232.1" y="195.1">Monday, November 05, 2012</text>
<text x="260.6" y="195.1">Sheet</text>
<text x="270.3" y="195.1">4</text>
<text x="276.1" y="195.1">of</text>
<text x="281.9" y="195.1">5</text>
</g>
<g font-size="1.7" fill="#000080">
<text x="168" y="46.5">C5</text>
<text x="177.6" y="46.5">R13</text>
<text x="187.3" y="46.5">R14</text>
<text x="196.9" y="46.5">R15</text>
<text x="206.6" y="46.5">R16</text>
<text x="216.2" y="46.5">C6</text>
<text x="168" y="48.2">100nF</text>
<text x="177.6" y="48.4">49.9R/1%</text>
<text x="187.3" y="48.4">49.9R/1%</text>
<text x="196.9" y="48.4">49.9R/1%</text>
<text x="206.6" y="48.4">49.9R/1%</text>
<text x="216.2" y="48.2">100nF</text>
<text x="42.5" y="56.1">R17</text>
<text x="42.5" y="58.1">1.5K</text>
<text x="50.2" y="56.1">R18</text>
<text x="50.2" y="58.1">10K</text>
<text x="61.2" y="59.2">U1</text>
<text x="222" y="58.1">J1</text>
<text x="25.1" y="63.9">R20</text>
<text x="25.1" y="65.8">R19</text>
<text x="32.8" y="63.9">22R</text>
<text x="32.8" y="65.8">22R</text>
<text x="25.1" y="67.7">R21</text>
<text x="25.1" y="71.6">R22</text>
<text x="32.8" y="67.7">22R</text>
<text x="32.8" y="71.6">22R</text>
<text x="25.1" y="73.5">R23</text>
<text x="32.8" y="73.5">22R</text>
<text x="25.1" y="79.3">R25</text>
<text x="25.1" y="81.2">R24</text>
<text x="25.1" y="83.2">R26</text>
<text x="32.8" y="79.3">22R</text>
<text x="32.8" y="81.2">22R</text>
<text x="32.8" y="83.2">22R</text>
<text x="104.3" y="81.2">120R@100MHz</text>
<text x="137.1" y="81.2">C9</text>
<text x="137.1" y="83">1nF</text>
<text x="144.8" y="81.2">C10</text>
<text x="144.8" y="83">1uF</text>
<text x="154.5" y="79.3">C7</text>
<text x="154.5" y="81">100nF</text>
<text x="164.1" y="79.3">C8</text>
<text x="164.1" y="81">10uF/16V</text>
<text x="25.1" y="87">R27</text>
<text x="25.1" y="89">R28</text>
<text x="32.8" y="87">220R</text>
<text x="32.8" y="89">22R</text>
<text x="96.6" y="87">C11</text>
<text x="96.6" y="88.8">100nF</text>
<text x="104.3" y="87">C12</text>
<text x="104.3" y="88.8">100nF</text>
<text x="119.7" y="85.1">C13</text>
<text x="119.7" y="86.8">100nF</text>
<text x="127.4" y="85.1">C14</text>
<text x="127.4" y="86.8">10uF/16V</text>
<text x="204.7" y="92.8">C15</text>
<text x="204.7" y="94.6">100nF</text>
<text x="212.4" y="92.8">C16</text>
<text x="212.4" y="94.6">100nF</text>
<text x="40.6" y="104.4">R29</text>
<text x="40.6" y="106.3">12.1K/1%</text>
<text x="61.4" y="103.3">LAN8720</text>
<text x="96.6" y="104.4">R30</text>
<text x="96.6" y="106.3">10K</text>
<text x="195" y="102.5">C20</text>
<text x="195" y="110.2">1nF/2KV</text>
<text x="32.8" y="127.6">R33</text>
<text x="50.2" y="126.6">X1</text>
<text x="67.6" y="127.6">R34</text>
<text x="143.3" y="131.6">TP2</text>
<text x="143.3" y="129.7">TP1</text>
<text x="212.4" y="127.6">R31</text>
<text x="224" y="127.6">680R</text>
<text x="260.3" y="127.6">680R</text>
<text x="272.8" y="127.6">R32</text>
<text x="32.8" y="133.4">22R</text>
<text x="50.2" y="134.5">25MHz</text>
<text x="67.6" y="133.4">22R</text>
<text x="143.3" y="137.4">TP4</text>
<text x="143.3" y="135.5">TP3</text>
<text x="50.2" y="139.1">R35</text>
<text x="143.3" y="143.2">TP6</text>
<text x="143.3" y="141.3">TP5</text>
<text x="212.2" y="139.1">Q2</text>
<text x="212.2" y="140.9">BSS138</text>
<text x="50.2" y="144.9">1M</text>
<text x="143.3" y="149">TP9</text>
<text x="143.3" y="145.1">TP7</text>
<text x="143.3" y="147.1">TP8</text>
<text x="46.4" y="150.7">C17</text>
<text x="46.4" y="152.5">20pF</text>
<text x="63.7" y="150.7">C18</text>
<text x="63.7" y="152.5">20pF</text>
<text x="79.2" y="150.7">C19</text>
<text x="79.2" y="152.5">10pF</text>
<text x="212.2" y="154.6">Q1</text>
<text x="212.2" y="156.3">BSS138</text>
</g>
<g font-size="1.7" fill="#f00">
<text x="8.7" y="64.8">PB11</text>
<text x="129.7" y="63.9">TD+</text>
<text x="129.7" y="65.8">TD-</text>
<text x="8.7" y="66.8">PB12</text>
<text x="8.7" y="68.7">PB13</text>
<text x="129.7" y="67.7">RD+</text>
<text x="129.7" y="69.7">RD-</text>
<text x="8.7" y="72.6">PC4</text>
<text x="8.7" y="74.5">PC5</text>
<text x="143.3" y="75.5">VDDCR</text>
<text x="8.7" y="80.3">PA7</text>
<text x="8.7" y="82.2">PA2</text>
<text x="8.7" y="88">PA1</text>
<text x="8.7" y="84.1">PC1</text>
<text x="8.7" y="89.9">PE2</text>
<text x="42.9" y="94.8">RMII_OSC_OUT</text>
<text x="42.9" y="92.8">RMII_OSC_IN</text>
<text x="42.9" y="96.7">RMII_RBIAS</text>
<text x="98.9" y="98.6">LED2_SPEED</text>
<text x="98.9" y="96.7">LED1_LINK/ACT</text>
<text x="17.8" y="129.5">RMII_OSC_OUT</text>
<text x="80.3" y="129.5">RMII_OSC_IN</text>
<text x="122" y="129.5">RMII_OSC_OUT</text>
<text x="122" y="131.4">RMII_OSC_IN</text>
<text x="122" y="137.2">LED2_SPEED</text>
<text x="122" y="135.3">LED1_LINK/ACT</text>
<text x="122" y="143">VDDCR</text>
<text x="187.7" y="141.1">LED2_SPEED</text>
<text x="122" y="144.9">VDDA_NET</text>
<text x="122" y="146.9">RMII_RBIAS</text>
<text x="187.7" y="156.5">LED1_LINK/ACT</text>
</g>
<g font-size="1.7" fill="#004080">
<text x="60.9" y="65">TXEN</text>
<text x="86.4" y="65">TXP</text>
<text x="60.9" y="67">TXD0</text>
<text x="60.9" y="68.9">TXD1</text>
<text x="86.1" y="70.8">RXN</text>
<text x="86.2" y="68.9">RXP</text>
<text x="86.3" y="67">TXN</text>
<text x="60.9" y="72.7">RXD0/MODE0</text>
<text x="60.9" y="74.7">RXD1/MODE1</text>
<text x="60.9" y="76.6">RXER/PHYAD0</text>
<text x="83.6" y="76.6">VDDCR</text>
<text x="84.3" y="74.7">VDDIO</text>
<text x="60.9" y="80.5">CRS_DV/MODE2</text>
<text x="60.9" y="82.4">MDIO</text>
<text x="84" y="80.5">VDD1A</text>
<text x="84" y="82.4">VDD2A</text>
<text x="60.9" y="84.3">MDC</text>
<text x="60.9" y="88.2">NINT/REFCLKO</text>
<text x="60.9" y="90.1">NRST</text>
<text x="60.9" y="94">XTAL1/CLKIN</text>
<text x="60.9" y="95.9">XTAL2</text>
<text x="60.9" y="97.9">RBIAS</text>
<text x="60.9" y="99.8">GND</text>
<text x="77.6" y="99.8">LED2/NINTSEL</text>
<text x="77.7" y="97.9">LED1/REGOFF</text>
</g>
<g font-size="1.7" fill="#00f">
<text x="222" y="63.7">TD+</text>
<text x="254.8" y="63.7">TX+</text>
<text x="260.6" y="63.7">1</text>
<text x="222" y="71.4">TD-</text>
<text x="222" y="67.6">CT</text>
<text x="254.8" y="71.4">TX-</text>
<text x="260.6" y="71.4">2</text>
<text x="222" y="83">CT</text>
<text x="222" y="79.1">RD+</text>
<text x="254.8" y="79.1">RX+</text>
<text x="260.6" y="79.1">3</text>
<text x="222" y="86.9">RD-</text>
<text x="254.8" y="86.9">RX-</text>
<text x="260.6" y="86.9">6</text>
<text x="233.2" y="94.6">75</text>
<text x="236.9" y="94.6">75</text>
<text x="247.1" y="95.7">75</text>
<text x="222" y="96.5">NC</text>
<text x="260.6" y="96.5">4</text>
<text x="260.6" y="100.4">5</text>
<text x="230.3" y="102.3">1nF</text>
<text x="247.1" y="103.3">75</text>
<text x="260.6" y="104.2">7</text>
<text x="227.8" y="112">green</text>
<text x="251" y="112">yellow</text>
<text x="260.6" y="108.1">8</text>
</g>
<g font-size="1.4">
<text x="30.9" y="11.7">5</text>
<text x="88.8" y="11.7">4</text>
<text x="146.7" y="11.7">3</text>
<text x="204.7" y="11.7">2</text>
<text x="262.6" y="11.7">1</text>
<text x=".5" y="36.3">D</text>
<text x="292" y="36.3">D</text>
<text x=".5" y="82.1">C</text>
<text x="292" y="82.1">C</text>
<text x=".5" y="128">B</text>
<text x="292" y="128">B</text>
<text x=".5" y="173.8">A</text>
<text x="292" y="173.8">A</text>
<text x="30.9" y="197">5</text>
<text x="88.8" y="197">4</text>
<text x="146.7" y="197">3</text>
<text x="204.7" y="197">2</text>
<text x="262.6" y="197">1</text>
</g>
</svg>
